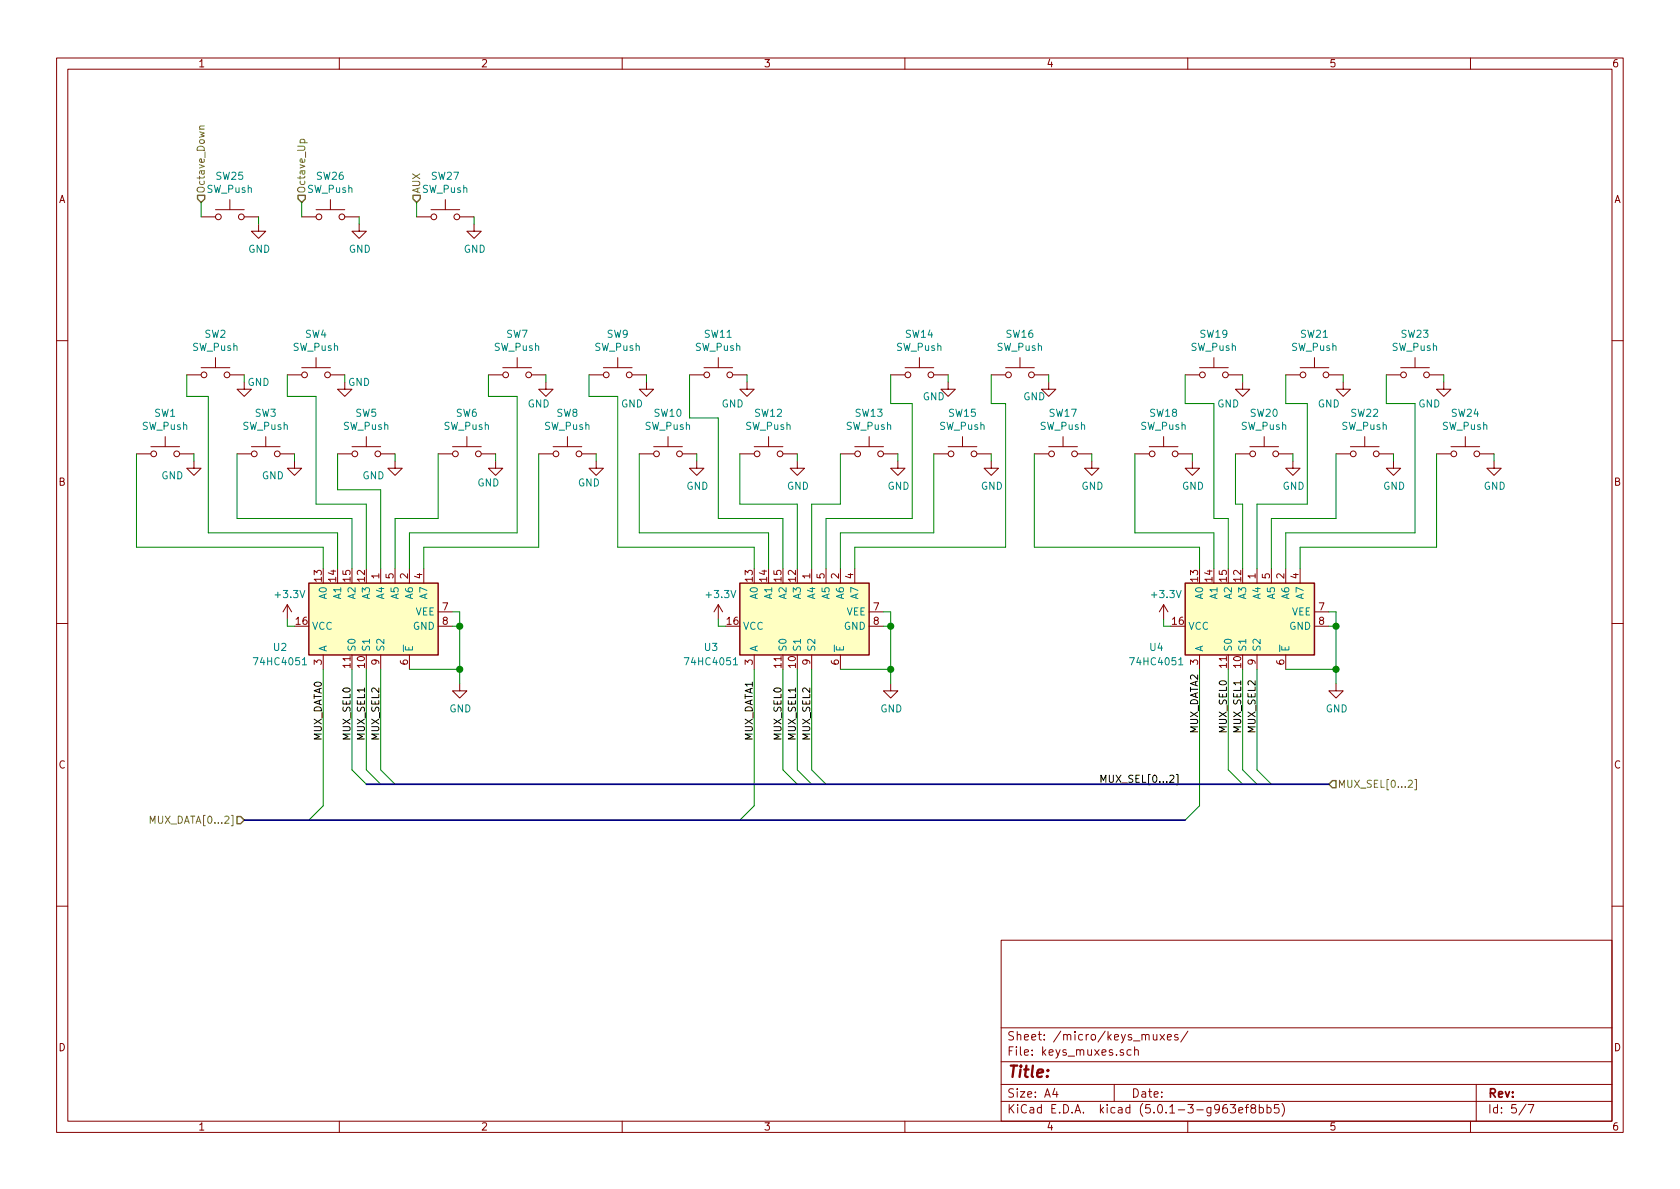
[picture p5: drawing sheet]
<svg xmlns="http://www.w3.org/2000/svg" width="297mm" height="210mm" viewBox="0 0 297 210" stroke-linecap="round" stroke-linejoin="round" font-family="sans-serif">
<g fill="none" stroke="#840000" stroke-width=".18">
<path d="M10 10.3h277v189.9h-277zM12 12.2h273v186.1h-273zM60 10.3v1.9M110 10.3v1.9M160 10.3v1.9M210 10.3v1.9M260 10.3v1.9M35.6 38.3h2.5M38.1 37.1h5.1M40.6 35.3v1.8M43.2 38.3h2.5M45.7 39.6v1.3h1.3l-1.3 1.3-1.3-1.3h1.3"/>
<path d="M53.3 38.3h2.6M55.9 37.1h5.1M58.4 35.3v1.8M61 38.3h2.5M63.5 39.6v1.3h1.3l-1.3 1.3-1.3-1.3h1.3M73.7 38.3h2.5M76.2 37.1h5.1M78.7 35.3v1.8M81.3 38.3h2.5M83.8 39.6v1.3h1.3l-1.3 1.3-1.3-1.3h1.3M10 60.2h2M26.7 79h5"/>
<path d="M29.2 77.2v1.8M33 66.3h2.6M35.6 65h5M38.1 63.2v1.8M40.6 66.3h2.6M43.2 67.6v1.2h1.2l-1.2 1.3-1.3-1.3h1.3M44.4 79h5.1M47 77.2v1.8M50.8 66.3h2.5M53.3 65h5.1M55.9 63.2v1.8M58.4 66.3h2.6"/>
<path d="M61 67.6v1.2h1.2l-1.2 1.3-1.3-1.3h1.3M62.2 79h5.1M64.8 77.2v1.8M80 79h5.1M82.5 77.2v1.8M86.4 66.3h2.5M88.9 65h5.1M91.4 63.2v1.8M94 66.3h2.5M96.5 67.6v1.2h1.3l-1.3 1.3-1.3-1.3h1.3M97.8 79h5.1M100.3 77.2v1.8"/>
<path d="M104.1 66.3h2.6M106.7 65h5.1M109.2 63.2v1.8M111.8 66.3h2.5M114.3 67.6v1.2h1.3l-1.3 1.3-1.3-1.3h1.3M115.6 79h5M118.1 77.2v1.8M121.9 66.3h2.6M124.5 65h5M127 63.2v1.8M129.5 66.3h2.6M132.1 67.6v1.2h1.2l-1.2 1.3-1.3-1.3h1.3"/>
<path d="M133.3 79h5.1M135.9 77.2v1.8M151.1 79h5.1M153.7 77.2v1.8M157.5 66.3h2.5M160 65h5.1M162.6 63.2v1.8M165.1 66.3h2.5M167.6 67.6v1.2h1.3l-1.3 1.3-1.2-1.3h1.2M167.6 79h5.1M170.2 77.2v1.8M175.3 66.3h2.5"/>
<path d="M177.8 65h5.1M180.3 63.2v1.8M182.9 66.3h2.5M185.4 67.6v1.2h1.3l-1.3 1.3-1.3-1.3h1.3M185.4 79h5.1M188 77.2v1.8M203.2 79h5.1M205.7 77.2v1.8M209.5 66.3h2.6M212.1 65h5.1M214.6 63.2v1.8M217.2 66.3h2.5"/>
<path d="M219.7 67.6v1.2h1.3l-1.3 1.3-1.3-1.3h1.3M221 79h5.1M223.5 77.2v1.8M227.3 66.3h2.6M229.9 65h5M232.4 63.2v1.8M234.9 66.3h2.6M237.5 67.6v1.2h1.3l-1.3 1.3-1.3-1.3h1.3M238.8 79h5M241.3 77.2v1.8M245.1 66.3h2.5M247.6 65h5.1"/>
<path d="M250.2 63.2v1.8M252.7 66.3h2.6M255.3 67.6v1.2h1.2l-1.2 1.3-1.3-1.3h1.3M256.5 79h5.1M259.1 77.2v1.8M285 60.2h2M24.1 80.3h2.6M31.7 80.3h2.6M34.3 81.5v1.3h1.3l-1.3 1.3-1.3-1.3h1.3M41.9 80.3h2.5M49.5 80.3h2.6M52.1 81.5v1.3h1.2l-1.2 1.3-1.3-1.3h1.3"/>
<path d="M59.7 80.3h2.5M67.3 80.3h2.5M69.8 81.5v1.3h1.3l-1.3 1.3-1.2-1.3h1.2M77.5 80.3h2.5M85.1 80.3h2.5M87.6 81.5v1.3h1.3l-1.3 1.3-1.2-1.3h1.2M95.2 80.3h2.6M102.9 80.3h2.5M105.4 81.5v1.3h1.3l-1.3 1.3-1.3-1.3h1.3M113 80.3h2.6M120.6 80.3h2.6M123.2 81.5v1.3h1.3l-1.3 1.3-1.3-1.3h1.3"/>
<path d="M130.8 80.3h2.5M138.4 80.3h2.6M141 81.5v1.3h1.2l-1.2 1.3-1.3-1.3h1.3M148.6 80.3h2.5M156.2 80.3h2.5M158.7 81.5v1.3h1.3l-1.3 1.3-1.2-1.3h1.2M165.1 80.3h2.5M172.7 80.3h2.6M175.3 81.5v1.3h1.2l-1.2 1.3-1.3-1.3h1.3M182.9 80.3h2.5M190.5 80.3h2.5M193 81.5v1.3h1.3l-1.3 1.3-1.2-1.3h1.2"/>
<path d="M200.7 80.3h2.5M208.3 80.3h2.5M210.8 81.5v1.3h1.3l-1.3 1.3-1.3-1.3h1.3M218.4 80.3h2.6M226.1 80.3h2.5M228.6 81.5v1.3h1.3l-1.3 1.3-1.3-1.3h1.3M236.2 80.3h2.6M243.8 80.3h2.6M246.4 81.5v1.3h1.2l-1.2 1.3-1.3-1.3h1.3M254 80.3h2.5M261.6 80.3h2.6M264.2 81.5v1.3h1.2l-1.2 1.3-1.3-1.3h1.3"/>
<path d="M10 110.3h2M50.8 106.9l-.8 1.3M50.8 106.9v2.6M50.8 106.9l.8 1.3M57.1 115.8v2.6M67.3 100.6v2.5M67.3 115.8v2.6M69.8 100.6v2.5M72.4 100.6v2.5M72.4 115.8v2.6M74.9 100.6v2.5M77.5 108.2h2.5"/>
<path d="M77.5 110.7h2.5M127 106.9l-.8 1.3M127 106.9v2.6M127 106.9l.8 1.3M133.3 115.8v2.6M143.5 100.6v2.5M143.5 115.8v2.6M146 100.6v2.5M148.6 100.6v2.5M148.6 115.8v2.6M151.1 100.6v2.5M153.7 108.2h2.5"/>
<path d="M153.7 110.7h2.5M205.7 106.9l-.7 1.3M205.7 106.9v2.6M205.7 106.9l.8 1.3M212.1 115.8v2.6M222.2 100.6v2.5M222.2 115.8v2.6M224.8 100.6v2.5M227.3 100.6v2.5M227.3 115.8v2.6M229.9 100.6v2.5M232.4 108.2h2.5"/>
<path d="M232.4 110.7h2.5M285 110.3h2M81.3 120.9v1.3h1.2l-1.2 1.2-1.3-1.2h1.3M157.5 120.9v1.3h1.2l-1.2 1.2-1.3-1.2h1.3M236.2 120.9v1.3h1.3l-1.3 1.2-1.3-1.2h1.3M10 160.2h2M177 166.3h108v32h-108zM285 160.2h2M60 198.3v1.9M110 198.3v1.9M160 198.3v1.9M177 194.8h108"/>
<path d="M177 191.8h108M177 187.8h108M177 181.8h108M186.5 192.5l-.4 1h1M186.8 193v1M197 191.8v3M198.6 185.7a.37 .37 0 0 0-.6 .1l.1 .2 .5 .2 .1 .1-.2 .3-.5-.1M200 185.7l-.5-.1-.2 .3v.6l.2 .1 .5-.1M200.6 185.7h.1a.37 .37 0 0 1 .6 .1v.8M200.6 185.1v1.5M203.9 182.9l.1 .9 .3 .1 .2-.1M204.5 182.9v1"/>
<path d="M205.1 182.9l.8 1M205.9 182.9l-.8 1M206.4 183.4l.7-.1-.1-.3-.4-.1-.2 .2 .1 .7h.5M208.3 183a.37 .37 0 0 0-.6 .1v.3l.6 .1v.1l-.2 .3-.4-.1M210 198.3v1.9M210 182.3l-1.2 2M217.5 195.3h1l-.5 .6 .4 .1v.7l-.2 .1-.7-.1M219 196.3l.7-.1v-.3l-.4-.1-.3 .2 .1 .7h.6M220.2 195.8h.6M220.8 195.3l-.4 .1v.1v1.3M221.5 196l-.3-.3v-.2a.48 .48 0 0 1 .7-.1l.1 .2-.1 .3-.6 .1a.48 .48 0 0 0-.1 .7l.3 .1 .4-.1 .1-.4-.3-.3M222.7 195.9l.4-.1 .3 .3-.1 .6-.2 .1-.4-.1"/>
<path d="M222.7 195.3v1.5M224 195.9l.5-.1 .2 .3v.6l-.2 .1-.5-.1M224 195.3v1.5M226.1 195.3h-.7l-.1 .7 .2-.1 .5 .1 .2 .2-.1 .5-.2 .1-.6-.1M226.7 195.1a1.71 1.71 0 0 1 0 2.3M260 198.3v1.9M261 191.8v6.5M269.8 195.2l-1.2 2M270.2 195.3h1l-.6 1.5"/>
<circle cx="38.6" cy="38.3" r=".51"/>
<circle cx="42.7" cy="38.3" r=".51"/>
<circle cx="56.4" cy="38.3" r=".51"/>
<circle cx="60.5" cy="38.3" r=".51"/>
<circle cx="76.7" cy="38.3" r=".51"/>
<circle cx="80.8" cy="38.3" r=".51"/>
<circle cx="36.1" cy="66.3" r=".51"/>
<circle cx="40.1" cy="66.3" r=".51"/>
<circle cx="53.8" cy="66.3" r=".51"/>
<circle cx="57.9" cy="66.3" r=".51"/>
<circle cx="89.4" cy="66.3" r=".51"/>
<circle cx="93.5" cy="66.3" r=".51"/>
<circle cx="107.2" cy="66.3" r=".51"/>
<circle cx="111.3" cy="66.3" r=".51"/>
<circle cx="125" cy="66.3" r=".51"/>
<circle cx="129" cy="66.3" r=".51"/>
<circle cx="160.5" cy="66.3" r=".51"/>
<circle cx="164.6" cy="66.3" r=".51"/>
<circle cx="178.3" cy="66.3" r=".51"/>
<circle cx="182.4" cy="66.3" r=".51"/>
<circle cx="212.6" cy="66.3" r=".51"/>
<circle cx="216.7" cy="66.3" r=".51"/>
<circle cx="230.4" cy="66.3" r=".51"/>
<circle cx="234.4" cy="66.3" r=".51"/>
<circle cx="248.2" cy="66.3" r=".51"/>
<circle cx="252.2" cy="66.3" r=".51"/>
<circle cx="27.2" cy="80.3" r=".51"/>
<circle cx="31.2" cy="80.3" r=".51"/>
<circle cx="45" cy="80.3" r=".51"/>
<circle cx="49" cy="80.3" r=".51"/>
<circle cx="62.7" cy="80.3" r=".51"/>
<circle cx="66.8" cy="80.3" r=".51"/>
<circle cx="80.5" cy="80.3" r=".51"/>
<circle cx="84.6" cy="80.3" r=".51"/>
<circle cx="98.3" cy="80.3" r=".51"/>
<circle cx="102.4" cy="80.3" r=".51"/>
<circle cx="116.1" cy="80.3" r=".51"/>
<circle cx="120.1" cy="80.3" r=".51"/>
<circle cx="133.9" cy="80.3" r=".51"/>
<circle cx="137.9" cy="80.3" r=".51"/>
<circle cx="151.6" cy="80.3" r=".51"/>
<circle cx="155.7" cy="80.3" r=".51"/>
<circle cx="168.1" cy="80.3" r=".51"/>
<circle cx="172.2" cy="80.3" r=".51"/>
<circle cx="185.9" cy="80.3" r=".51"/>
<circle cx="190" cy="80.3" r=".51"/>
<circle cx="203.7" cy="80.3" r=".51"/>
<circle cx="207.8" cy="80.3" r=".51"/>
<circle cx="221.5" cy="80.3" r=".51"/>
<circle cx="225.6" cy="80.3" r=".51"/>
<circle cx="239.3" cy="80.3" r=".51"/>
<circle cx="243.3" cy="80.3" r=".51"/>
<circle cx="257" cy="80.3" r=".51"/>
<circle cx="261.1" cy="80.3" r=".51"/>
</g>
<g fill="#ffffc2" stroke="#ffffc2" stroke-width=".18">
<path d="M54.6 103.1h22.9v12.7h-22.9z"/>
<path d="M130.8 103.1h22.9v12.7h-22.9z"/>
<path d="M209.5 103.1h22.9v12.7h-22.9z"/>
</g>
<path d="M54.6 103.1h22.9v12.7h-22.9zM130.8 103.1h22.9v12.7h-22.9zM209.5 103.1h22.9v12.7h-22.9z" fill="none" stroke="#840000" stroke-width=".25"/>
<path d="M53.5 117.6h.7M129.7 117.6h.7M208.4 117.6h.7" fill="none" stroke="#008484" stroke-width=".18"/>
<g fill="none" stroke="#008400" stroke-width=".18">
<path d="M35.6 35.8v2.5M45.7 38.3v1.3M53.3 35.8v2.5M63.5 38.3v1.3M73.7 35.8v2.5M83.8 38.3v1.3M33 66.3v3.8h3.8v24.1h22.9v6.4M43.2 66.3v1.3M50.8 66.3v3.8h5.1v19h8.9v11.5M61 66.3v1.3M86.4 66.3v3.8h5v24.1h-19v6.4M96.5 66.3v1.3"/>
<path d="M104.1 66.3v3.8h5.1v26.7h24.1v3.8M114.3 66.3v1.3M121.9 66.3v7.6h5.1v17.8h11.4v8.9M132.1 66.3v1.3M157.5 66.3v5.1h3.8v20.3h-15.3v8.9M167.6 66.3v1.3M175.3 66.3v5.1h2.5v25.4h-26.7v3.8M185.4 66.3v1.3M209.5 66.3v5.1h5.1v20.3h2.6v8.9M219.7 66.3v1.3M227.3 66.3v5.1h3.8v17.7h-8.9v11.5M237.5 66.3v1.3"/>
<path d="M245.1 66.3v5.1h5.1v22.8h-22.9v6.4M255.3 66.3v1.3M24.1 80.3v16.5h33v3.8M34.3 80.3v1.2M41.9 80.3v11.4h20.3v8.9M52.1 80.3v1.2M59.7 80.3v6.3h7.6v14M69.8 80.3v1.2M77.5 80.3v11.4h-7.7v8.9M87.6 80.3v1.2M95.2 80.3v16.5h-20.3v3.8M105.4 80.3v1.2"/>
<path d="M113 80.3v13.9h22.9v6.4M123.2 80.3v1.2M130.8 80.3v8.8h10.2v11.5M141 80.3v1.2M148.6 80.3v8.8h-5.1v11.5M158.7 80.3v1.2M165.1 80.3v13.9h-16.5v6.4M175.3 80.3v1.2M182.9 80.3v16.5h29.2v3.8M193 80.3v1.2M200.7 80.3v13.9h13.9v6.4M210.8 80.3v1.2"/>
<path d="M218.4 80.3v8.8h1.3v11.5M228.6 80.3v1.2M236.2 80.3v11.4h-11.4v8.9M246.4 80.3v1.2M254 80.3v16.5h-24.1v3.8M264.2 80.3v1.2M50.8 109.5v1.2h1.3M57.1 118.4v24.1l-2.5 2.5M62.2 118.4v17.7l2.6 2.6M64.8 118.4v17.7l2.5 2.6M67.3 118.4v17.7l2.5 2.6M72.4 118.4h8.9"/>
<path d="M80 110.7h1.3M80 108.2h1.3v12.7M127 109.5v1.2h1.3M133.3 118.4v24.1l-2.5 2.5M138.4 118.4v17.7l2.6 2.6M141 118.4v17.7l2.5 2.6M143.5 118.4v17.7l2.5 2.6M148.6 118.4h8.9M156.2 110.7h1.3M156.2 108.2h1.3v12.7M205.7 109.5v1.2h1.3M212.1 118.4v24.1l-2.6 2.5"/>
<path d="M217.2 118.4v17.7l2.5 2.6M219.7 118.4v17.7l2.5 2.6M222.2 118.4v17.7l2.6 2.6M227.3 118.4h8.9M234.9 110.7h1.3M234.9 108.2h1.3v12.7"/>
</g>
<path d="M36.1 22.3h-.8v.4l.1 .1M53.1 25.2v-.3l.2-.3 .5 .2v.4M249 138.1l.5-.1 .2 .3-.8 .9h.8M250.1 137.8h.3v1.9h-.3M26.6 145.6v-1.3l.4 .9 .4-.9v1.3" fill="none" stroke="#848400" stroke-width=".18"/>
<path d="M34.9 34.5h1.3v.7l-.6 .6-.7-.6zM52.7 34.5h1.3v.7l-.7 .6-.6-.6zM73 34.5h1.3v.7l-.6 .6-.7-.6zM235.6 138h.6v1.3h-.6l-.7-.6zM41.9 144.4h.6l.7 .6-.7 .7h-.6z" fill="none" stroke="#848400" stroke-width=".25"/>
<g fill="#008400" stroke="#008400" stroke-width=".25">
<circle cx="81.3" cy="110.7" r=".51"/>
<circle cx="81.3" cy="118.4" r=".51"/>
<circle cx="157.5" cy="110.7" r=".51"/>
<circle cx="157.5" cy="118.4" r=".51"/>
<circle cx="236.2" cy="110.7" r=".51"/>
<circle cx="236.2" cy="118.4" r=".51"/>
</g>
<path d="M206.8 137.2l.5-.1 .3 .3-.8 .9h.8M208 137h.3v1.8h-.3" fill="none" stroke="#000" stroke-width=".18"/>
<path d="M64.8 138.7h170.1M43.2 145h166.3" fill="none" stroke="#000084" stroke-width=".3"/>
<text font-size="2.8" fill="#840000" x="178" y="190.5">Title:</text>
<g font-size="2.1" fill="#840000">
<text x="178" y="184">Sheet: /micro/keys_muxes/</text>
<text x="178" y="186.7">File: keys_muxes.sch</text>
<text x="178" y="196.9">KiCad E.D.A. kicad (5.0.1-3-g963ef8bb5)</text>
<text x="178" y="194.1">Size: A4</text>
<text x="200" y="194.1">Date:</text>
<text x="263" y="194.1">Rev:</text>
<text x="263" y="196.9">Id: 5/7</text>
</g>
<g font-size="1.8" fill="#840000">
<text x="35" y="11.9">1</text>
<text x="85" y="11.9">2</text>
<text x="135" y="11.9">3</text>
<text x="185" y="11.9">4</text>
<text x="235" y="11.9">5</text>
<text x="285" y="11.9">6</text>
<text x="10.4" y="35.9">A</text>
<text x="285.4" y="35.9">A</text>
<text x="10.4" y="85.9">B</text>
<text x="285.4" y="85.9">B</text>
<text x="56.9" y="102.8" transform="rotate(-90 56.9 102.8)">13</text>
<text x="59.4" y="102.8" transform="rotate(-90 59.4 102.8)">14</text>
<text x="62" y="102.8" transform="rotate(-90 62 102.8)">15</text>
<text x="64.5" y="102.8" transform="rotate(-90 64.5 102.8)">12</text>
<text x="67.1" y="102.3" transform="rotate(-90 67.1 102.3)">1</text>
<text x="69.6" y="102.3" transform="rotate(-90 69.6 102.3)">5</text>
<text x="72.1" y="102.3" transform="rotate(-90 72.1 102.3)">2</text>
<text x="74.7" y="102.3" transform="rotate(-90 74.7 102.3)">4</text>
<text x="78.3" y="107.9">7</text>
<text x="133.1" y="102.8" transform="rotate(-90 133.1 102.8)">13</text>
<text x="135.6" y="102.8" transform="rotate(-90 135.6 102.8)">14</text>
<text x="138.2" y="102.8" transform="rotate(-90 138.2 102.8)">15</text>
<text x="140.7" y="102.8" transform="rotate(-90 140.7 102.8)">12</text>
<text x="143.3" y="102.3" transform="rotate(-90 143.3 102.3)">1</text>
<text x="145.8" y="102.3" transform="rotate(-90 145.8 102.3)">5</text>
<text x="148.3" y="102.3" transform="rotate(-90 148.3 102.3)">2</text>
<text x="150.9" y="102.3" transform="rotate(-90 150.9 102.3)">4</text>
<text x="154.5" y="107.9">7</text>
<text x="211.8" y="102.8" transform="rotate(-90 211.8 102.8)">13</text>
<text x="214.4" y="102.8" transform="rotate(-90 214.4 102.8)">14</text>
<text x="216.9" y="102.8" transform="rotate(-90 216.9 102.8)">15</text>
<text x="219.5" y="102.8" transform="rotate(-90 219.5 102.8)">12</text>
<text x="222" y="102.3" transform="rotate(-90 222 102.3)">1</text>
<text x="224.5" y="102.3" transform="rotate(-90 224.5 102.3)">5</text>
<text x="227.1" y="102.3" transform="rotate(-90 227.1 102.3)">2</text>
<text x="229.6" y="102.3" transform="rotate(-90 229.6 102.3)">4</text>
<text x="233.2" y="107.9">7</text>
<text x="52.4" y="110.5">16</text>
<text x="78.3" y="110.5">8</text>
<text x="128.6" y="110.5">16</text>
<text x="154.5" y="110.5">8</text>
<text x="207.3" y="110.5">16</text>
<text x="233.2" y="110.5">8</text>
<text x="56.9" y="117.6" transform="rotate(-90 56.9 117.6)">3</text>
<text x="62" y="118.1" transform="rotate(-90 62 118.1)">11</text>
<text x="64.5" y="118.1" transform="rotate(-90 64.5 118.1)">10</text>
<text x="67.1" y="117.6" transform="rotate(-90 67.1 117.6)">9</text>
<text x="72.1" y="117.6" transform="rotate(-90 72.1 117.6)">6</text>
<text x="133.1" y="117.6" transform="rotate(-90 133.1 117.6)">3</text>
<text x="138.2" y="118.1" transform="rotate(-90 138.2 118.1)">11</text>
<text x="140.7" y="118.1" transform="rotate(-90 140.7 118.1)">10</text>
<text x="143.3" y="117.6" transform="rotate(-90 143.3 117.6)">9</text>
<text x="148.3" y="117.6" transform="rotate(-90 148.3 117.6)">6</text>
<text x="211.8" y="117.6" transform="rotate(-90 211.8 117.6)">3</text>
<text x="216.9" y="118.1" transform="rotate(-90 216.9 118.1)">11</text>
<text x="219.5" y="118.1" transform="rotate(-90 219.5 118.1)">10</text>
<text x="222" y="117.6" transform="rotate(-90 222 117.6)">9</text>
<text x="227.1" y="117.6" transform="rotate(-90 227.1 117.6)">6</text>
<text x="10.4" y="135.9">C</text>
<text x="285.4" y="135.9">C</text>
<text x="10.4" y="185.9">D</text>
<text x="285.4" y="185.9">D</text>
<text x="35" y="199.9">1</text>
<text x="85" y="199.9">2</text>
<text x="135" y="199.9">3</text>
<text x="185" y="199.9">4</text>
<text x="235" y="199.9">5</text>
<text x="285" y="199.9">6</text>
</g>
<g font-size="1.8" fill="#848400">
<text x="36.2" y="34.3" transform="rotate(-90 36.2 34.3)">Octave_Down</text>
<text x="54" y="34.3" transform="rotate(-90 54 34.3)">Octave_Up</text>
<text x="74.3" y="34.3" transform="rotate(-90 74.3 34.3)">AUX</text>
<text x="236.5" y="139.3">MUX_SEL[0...2]</text>
<text x="27.2" y="145.7">MUX_DATA[0...2]</text>
</g>
<g font-size="1.8" fill="#008484">
<text x="36.6" y="34.1">SW_Push</text>
<text x="38.2" y="31.8">SW25</text>
<text x="54.4" y="34.1">SW_Push</text>
<text x="56" y="31.8">SW26</text>
<text x="74.7" y="34.1">SW_Push</text>
<text x="76.3" y="31.8">SW27</text>
<text x="43.9" y="44.7">GND</text>
<text x="61.7" y="44.7">GND</text>
<text x="82" y="44.7">GND</text>
<text x="36.2" y="59.7">SW2</text>
<text x="54" y="59.7">SW4</text>
<text x="89.5" y="59.7">SW7</text>
<text x="107.3" y="59.7">SW9</text>
<text x="124.6" y="59.7">SW11</text>
<text x="160.1" y="59.7">SW14</text>
<text x="177.9" y="59.7">SW16</text>
<text x="212.2" y="59.7">SW19</text>
<text x="230" y="59.7">SW21</text>
<text x="247.8" y="59.7">SW23</text>
<text x="34" y="62">SW_Push</text>
<text x="51.8" y="62">SW_Push</text>
<text x="87.4" y="62">SW_Push</text>
<text x="105.2" y="62">SW_Push</text>
<text x="122.9" y="62">SW_Push</text>
<text x="158.5" y="62">SW_Push</text>
<text x="176.3" y="62">SW_Push</text>
<text x="210.6" y="62">SW_Push</text>
<text x="228.3" y="62">SW_Push</text>
<text x="246.1" y="62">SW_Push</text>
<text x="43.8" y="68.2">GND</text>
<text x="61.5" y="68.2">GND</text>
<text x="163.1" y="70.8">GND</text>
<text x="180.9" y="70.8">GND</text>
<text x="25.1" y="76">SW_Push</text>
<text x="27.3" y="73.7">SW1</text>
<text x="42.9" y="76">SW_Push</text>
<text x="45.1" y="73.7">SW3</text>
<text x="60.7" y="76">SW_Push</text>
<text x="62.9" y="73.7">SW5</text>
<text x="78.5" y="76">SW_Push</text>
<text x="80.6" y="73.7">SW6</text>
<text x="93.3" y="72.1">GND</text>
<text x="96.3" y="76">SW_Push</text>
<text x="98.4" y="73.7">SW8</text>
<text x="109.8" y="72.1">GND</text>
<text x="114" y="76">SW_Push</text>
<text x="115.7" y="73.7">SW10</text>
<text x="127.6" y="72.1">GND</text>
<text x="131.8" y="76">SW_Push</text>
<text x="133.5" y="73.7">SW12</text>
<text x="149.6" y="76">SW_Push</text>
<text x="151.3" y="73.7">SW13</text>
<text x="166.1" y="76">SW_Push</text>
<text x="167.8" y="73.7">SW15</text>
<text x="183.9" y="76">SW_Push</text>
<text x="185.5" y="73.7">SW17</text>
<text x="201.7" y="76">SW_Push</text>
<text x="203.3" y="73.7">SW18</text>
<text x="215.2" y="72.1">GND</text>
<text x="219.5" y="76">SW_Push</text>
<text x="221.1" y="73.7">SW20</text>
<text x="233" y="72.1">GND</text>
<text x="237.2" y="76">SW_Push</text>
<text x="238.9" y="73.7">SW22</text>
<text x="250.8" y="72.1">GND</text>
<text x="255" y="76">SW_Push</text>
<text x="256.7" y="73.7">SW24</text>
<text x="28.5" y="84.8">GND</text>
<text x="46.3" y="84.8">GND</text>
<text x="64.1" y="84.8">GND</text>
<text x="84.4" y="86">GND</text>
<text x="102.2" y="86">GND</text>
<text x="121.4" y="86.6">GND</text>
<text x="139.1" y="86.6">GND</text>
<text x="156.9" y="86.6">GND</text>
<text x="173.4" y="86.6">GND</text>
<text x="191.2" y="86.6">GND</text>
<text x="209" y="86.6">GND</text>
<text x="226.8" y="86.6">GND</text>
<text x="244.6" y="86.6">GND</text>
<text x="262.3" y="86.6">GND</text>
<text x="48.8" y="105.8">+3.3V</text>
<text x="57.8" y="105.9" transform="rotate(-90 57.8 105.9)">A0</text>
<text x="60.3" y="105.9" transform="rotate(-90 60.3 105.9)">A1</text>
<text x="62.9" y="105.9" transform="rotate(-90 62.9 105.9)">A2</text>
<text x="65.4" y="105.9" transform="rotate(-90 65.4 105.9)">A3</text>
<text x="67.9" y="105.9" transform="rotate(-90 67.9 105.9)">A4</text>
<text x="70.5" y="105.9" transform="rotate(-90 70.5 105.9)">A5</text>
<text x="73" y="105.9" transform="rotate(-90 73 105.9)">A6</text>
<text x="75.6" y="105.9" transform="rotate(-90 75.6 105.9)">A7</text>
<text x="125" y="105.8">+3.3V</text>
<text x="134" y="105.9" transform="rotate(-90 134 105.9)">A0</text>
<text x="136.5" y="105.9" transform="rotate(-90 136.5 105.9)">A1</text>
<text x="139.1" y="105.9" transform="rotate(-90 139.1 105.9)">A2</text>
<text x="141.6" y="105.9" transform="rotate(-90 141.6 105.9)">A3</text>
<text x="144.1" y="105.9" transform="rotate(-90 144.1 105.9)">A4</text>
<text x="146.7" y="105.9" transform="rotate(-90 146.7 105.9)">A5</text>
<text x="149.2" y="105.9" transform="rotate(-90 149.2 105.9)">A6</text>
<text x="151.8" y="105.9" transform="rotate(-90 151.8 105.9)">A7</text>
<text x="203.8" y="105.8">+3.3V</text>
<text x="212.7" y="105.9" transform="rotate(-90 212.7 105.9)">A0</text>
<text x="215.3" y="105.9" transform="rotate(-90 215.3 105.9)">A1</text>
<text x="217.8" y="105.9" transform="rotate(-90 217.8 105.9)">A2</text>
<text x="220.3" y="105.9" transform="rotate(-90 220.3 105.9)">A3</text>
<text x="222.9" y="105.9" transform="rotate(-90 222.9 105.9)">A4</text>
<text x="225.4" y="105.9" transform="rotate(-90 225.4 105.9)">A5</text>
<text x="228" y="105.9" transform="rotate(-90 228 105.9)">A6</text>
<text x="230.5" y="105.9" transform="rotate(-90 230.5 105.9)">A7</text>
<text x="55.1" y="111.4">VCC</text>
<text x="73" y="111.4">GND</text>
<text x="73.4" y="108.8">VEE</text>
<text x="131.3" y="111.4">VCC</text>
<text x="149.2" y="111.4">GND</text>
<text x="149.6" y="108.8">VEE</text>
<text x="210.1" y="111.4">VCC</text>
<text x="228" y="111.4">GND</text>
<text x="228.4" y="108.8">VEE</text>
<text x="45.3" y="117.6">74HC4051</text>
<text x="48.4" y="115.1">U2</text>
<text x="57.8" y="115.3" transform="rotate(-90 57.8 115.3)">A</text>
<text x="62.9" y="115.3" transform="rotate(-90 62.9 115.3)">S0</text>
<text x="65.4" y="115.3" transform="rotate(-90 65.4 115.3)">S1</text>
<text x="67.9" y="115.3" transform="rotate(-90 67.9 115.3)">S2</text>
<text x="73" y="115.3" transform="rotate(-90 73 115.3)">E</text>
<text x="121.5" y="117.6">74HC4051</text>
<text x="124.6" y="115.1">U3</text>
<text x="134" y="115.3" transform="rotate(-90 134 115.3)">A</text>
<text x="139.1" y="115.3" transform="rotate(-90 139.1 115.3)">S0</text>
<text x="141.6" y="115.3" transform="rotate(-90 141.6 115.3)">S1</text>
<text x="144.1" y="115.3" transform="rotate(-90 144.1 115.3)">S2</text>
<text x="149.2" y="115.3" transform="rotate(-90 149.2 115.3)">E</text>
<text x="200.3" y="117.6">74HC4051</text>
<text x="203.4" y="115.1">U4</text>
<text x="212.7" y="115.3" transform="rotate(-90 212.7 115.3)">A</text>
<text x="217.8" y="115.3" transform="rotate(-90 217.8 115.3)">S0</text>
<text x="220.3" y="115.3" transform="rotate(-90 220.3 115.3)">S1</text>
<text x="222.9" y="115.3" transform="rotate(-90 222.9 115.3)">S2</text>
<text x="228" y="115.3" transform="rotate(-90 228 115.3)">E</text>
<text x="79.5" y="126">GND</text>
<text x="155.7" y="126">GND</text>
<text x="234.4" y="126">GND</text>
</g>
<g font-size="1.8">
<text x="56.9" y="131.1" transform="rotate(-90 56.9 131.1)">MUX_DATA0</text>
<text x="62" y="131.1" transform="rotate(-90 62 131.1)">MUX_SEL0</text>
<text x="64.5" y="131.1" transform="rotate(-90 64.5 131.1)">MUX_SEL1</text>
<text x="67.1" y="131.1" transform="rotate(-90 67.1 131.1)">MUX_SEL2</text>
<text x="133.1" y="131.1" transform="rotate(-90 133.1 131.1)">MUX_DATA1</text>
<text x="138.2" y="131.1" transform="rotate(-90 138.2 131.1)">MUX_SEL0</text>
<text x="140.7" y="131.1" transform="rotate(-90 140.7 131.1)">MUX_SEL1</text>
<text x="143.3" y="131.1" transform="rotate(-90 143.3 131.1)">MUX_SEL2</text>
<text x="211.8" y="129.8" transform="rotate(-90 211.8 129.8)">MUX_DATA2</text>
<text x="216.9" y="129.8" transform="rotate(-90 216.9 129.8)">MUX_SEL0</text>
<text x="219.5" y="129.8" transform="rotate(-90 219.5 129.8)">MUX_SEL1</text>
<text x="222" y="129.8" transform="rotate(-90 222 129.8)">MUX_SEL2</text>
<text x="194.3" y="138.4">MUX_SEL[0...2]</text>
</g>
</svg>
